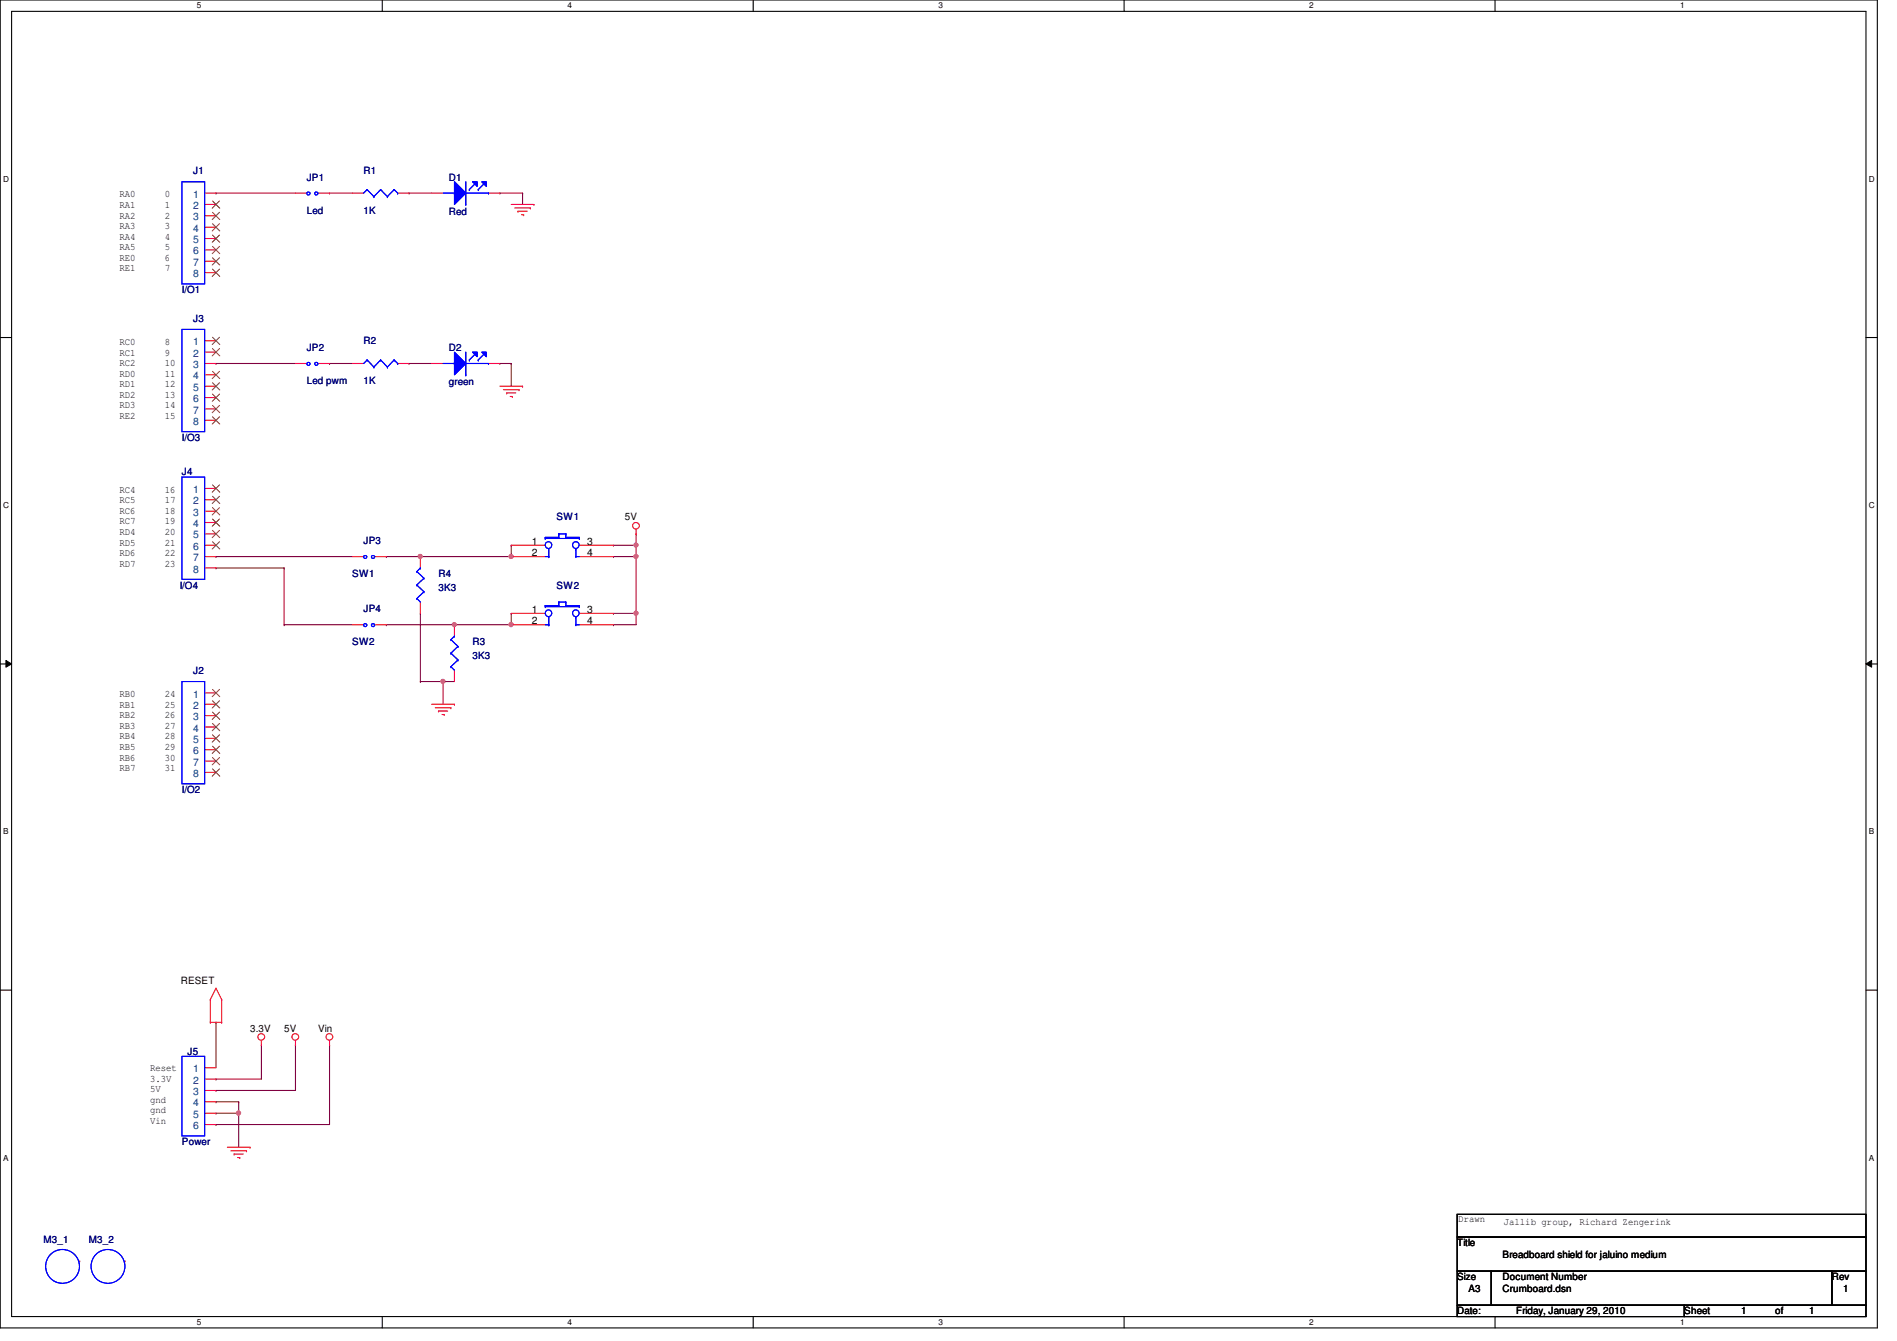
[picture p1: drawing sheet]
<svg xmlns="http://www.w3.org/2000/svg" width="297mm" height="210mm" viewBox="0 0 297 210" stroke-linecap="round" stroke-linejoin="round" font-family="sans-serif">
<path d="M0 0h294v207.9h-294zM1.8 1.8h290.4v204.3h-290.4z" fill="none" stroke="#000" stroke-width=".17"/>
<g fill="#fff">
<path d="M30.8 .2h.7v1.4h-.7z"/>
<path d="M30.8 206.2h.7v1.4h-.7z"/>
</g>
<path d="M59.9 0v1.8M59.9 206.1v1.8" fill="none" stroke="#000" stroke-width=".17"/>
<g fill="#fff">
<path d="M88.9 .2h.6v1.4h-.6z"/>
<path d="M88.9 206.2h.6v1.4h-.6z"/>
</g>
<path d="M117.9 0v1.8M117.9 206.1v1.8" fill="none" stroke="#000" stroke-width=".17"/>
<g fill="#fff">
<path d="M146.9 .2h.7v1.4h-.7z"/>
<path d="M146.9 206.2h.7v1.4h-.7z"/>
</g>
<path d="M176 0v1.8M176 206.1v1.8" fill="none" stroke="#000" stroke-width=".17"/>
<g fill="#fff">
<path d="M205 .2h.7v1.4h-.7z"/>
<path d="M205 206.2h.7v1.4h-.7z"/>
</g>
<path d="M234.1 0v1.8M234.1 206.1v1.8" fill="none" stroke="#000" stroke-width=".17"/>
<g fill="#fff">
<path d="M263.1 .2h.7v1.4h-.7z"/>
<path d="M263.1 206.2h.7v1.4h-.7z"/>
<path d="M.5 27.3h.9v1.4h-.9z"/>
<path d="M292.6 27.3h.9v1.4h-.9z"/>
<path d="M.5 78.4h.9v1.4h-.9z"/>
<path d="M292.6 78.4h.9v1.4h-.9z"/>
</g>
<path d="M0 52.8h1.8M292.2 52.8h1.8" fill="none" stroke="#000" stroke-width=".17"/>
<g fill="#fff">
<path d="M.5 129.5h.8v1.4h-.8z"/>
<path d="M292.6 129.5h.9v1.4h-.9z"/>
</g>
<path d="M0 103.9h1.8M292.2 103.9h1.8" fill="none" stroke="#000" stroke-width=".17"/>
<path d="M.9 103.4l.9 .5-.9 .5zM292.2 103.9l.9-.5v1z" fill="#000"/>
<path d="M.9 103.4l.9 .5-.9 .5zM292.2 103.9l.9-.5v1z" fill="none" stroke="#000" stroke-width=".16"/>
<g fill="#fff">
<path d="M.5 180.5h.8v1.4h-.8z"/>
<path d="M292.6 180.5h.9v1.4h-.9z"/>
</g>
<path d="M0 155h1.8M292.2 155h1.8" fill="none" stroke="#000" stroke-width=".17"/>
<path d="M33.8 172.5h.1M33.8 172.5h3.6M37.4 174.2h.1M37.4 174.2v5.4" fill="none" stroke="#800040" stroke-width=".17"/>
<circle cx="37.4" cy="174.2" r=".32" fill="#f0f"/>
<circle cx="37.4" cy="174.2" r=".32" fill="none" stroke="#f0f" stroke-width=".17"/>
<g fill="none" stroke="#800040" stroke-width=".17">
<path d="M33.8 30.2h.1M33.8 30.2h12.5M51.6 30.2h.1M51.6 30.2h3.6M64 30.2h.1M64 30.2h3.6M78.3 30.2h.1M78.3 30.2h3.5M81.8 30.2h.1M81.8 30.2v1.8M33.8 56.9h.1M33.8 56.9h12.5"/>
<path d="M51.6 56.9h.1M51.6 56.9h3.6M64 56.9h.1M64 56.9h3.6M78.3 56.9h.1M78.3 56.9h1.7M80 56.9h.1M80 56.9v3.6M96.1 96h.1M96.1 96h3.5M99.6 96h.1M99.6 96v1.8"/>
<path d="M33.8 174.2h.1M33.8 170.7h.1M33.8 168.9h.1M33.8 176h.1M33.8 160h.1M33.8 160v7.1M37.4 172.5h.1M37.4 172.5v1.7h-3.6M40.9 163.6h.1M40.9 163.6v5.3h-7.1M46.3 163.6h.1M46.3 163.6v7.1h-12.5"/>
<path d="M51.6 163.6h.1M51.6 163.6v12.4h-17.8"/>
</g>
<circle cx="99.6" cy="96" r=".32" fill="#f0f"/>
<circle cx="99.6" cy="96" r=".32" fill="none" stroke="#f0f" stroke-width=".17"/>
<path d="M96.1 97.8h.1M96.1 87.1h.1M96.1 85.3h.1M96.1 97.8h3.5M96.1 87.1h3.5M96.1 85.3h3.5M99.6 87.1h.1M99.6 85.3h.1M99.6 85.3v10.7" fill="none" stroke="#800040" stroke-width=".17"/>
<circle cx="99.6" cy="87.1" r=".32" fill="#f0f"/>
<circle cx="99.6" cy="87.1" r=".32" fill="none" stroke="#f0f" stroke-width=".17"/>
<circle cx="99.6" cy="85.3" r=".32" fill="#f0f"/>
<circle cx="99.6" cy="85.3" r=".32" fill="none" stroke="#f0f" stroke-width=".17"/>
<path d="M71.2 97.8h.1M80 96h.1M80 96v1.8h-8.8" fill="none" stroke="#800040" stroke-width=".17"/>
<circle cx="80" cy="97.8" r=".32" fill="#f0f"/>
<circle cx="80" cy="97.8" r=".32" fill="none" stroke="#f0f" stroke-width=".17"/>
<circle cx="71.1" cy="97.8" r=".32" fill="#f0f"/>
<circle cx="71.1" cy="97.8" r=".32" fill="none" stroke="#f0f" stroke-width=".17"/>
<path d="M65.8 87.1h.1M80 85.3h.1M80 85.3v1.8h-14.2" fill="none" stroke="#800040" stroke-width=".17"/>
<circle cx="80" cy="87.1" r=".32" fill="#f0f"/>
<circle cx="80" cy="87.1" r=".32" fill="none" stroke="#f0f" stroke-width=".17"/>
<circle cx="65.8" cy="87.1" r=".32" fill="#f0f"/>
<circle cx="65.8" cy="87.1" r=".32" fill="none" stroke="#f0f" stroke-width=".17"/>
<g fill="none" stroke="#800040" stroke-width=".17">
<path d="M33.8 87.1h.1M33.8 88.9h.1M33.8 87.1h21.4M33.8 88.9h10.7M44.5 97.8h.1M44.5 88.9h.1M44.5 97.8h10.7M44.5 88.9v8.9M60.5 97.8h.1M60.5 87.1h.1M60.5 87.1h5.3M60.5 97.8h10.7"/>
<path d="M65.8 96h.1M65.8 96v10.7M65.8 106.7h.1M65.8 106.7h3.6M69.4 106.7h.1M69.4 106.7v3.5"/>
</g>
<circle cx="69.4" cy="106.7" r=".32" fill="#f0f"/>
<circle cx="69.4" cy="106.7" r=".32" fill="none" stroke="#f0f" stroke-width=".17"/>
<path d="M99.6 83.6h.1M99.6 83.6v1.7M69.4 106.7h.1M69.4 106.7h1.8" fill="none" stroke="#800040" stroke-width=".17"/>
<g fill="none" stroke="#f00" stroke-width=".17">
<path d="M32 32h1.8M32 30.2h1.8M32 33.8h1.8M32 35.6h1.8M32 37.3h1.8M32 39.1h1.8M55.2 30.2h1.7M62.3 30.2h1.7M67.6 30.2h1.8M76.5 30.2h1.8M80 32h3.6M80.6 32.6h2.5"/>
<path d="M81.1 33.1h.1M81.1 33.1h1.4M81.7 33.6h.3M82 33.6h.1M83.1 32.6h.1M83.6 32h.1M32 40.9h1.8M32 42.7h1.8M46.3 56.9h1.7M49.8 56.9h1.8M55.2 56.9h1.7M62.3 56.9h1.7"/>
<path d="M32 76.5h1.8M32 78.2h1.8M78.3 60.5h3.5M78.8 61h2.5M79.3 61.5h.1M79.3 61.5h1.5M79.9 62.1h.3M80.2 62.1h.1M81.3 61h.1M81.8 60.5h.1M32 80h1.8M32 81.8h1.8"/>
<path d="M32 83.6h1.8M32 85.3h1.8M32 87.1h1.8M32 88.9h1.8M55.2 87.1h1.7M55.2 97.8h1.7M58.7 87.1h1.8M58.7 97.8h1.8M65.8 87.1v1.8M65.8 94.2v1.8M71.2 97.8v1.8M99.6 83.6h.1"/>
<path d="M99.6 82.8v.8M32 110.2h1.8M32 108.5h1.8M32 112h1.8M32 113.8h1.8M32 115.6h1.8M32 117.3h1.8M32 119.1h1.8M67.6 110.2h3.6M68.2 110.8h2.4M68.7 111.3h.1M68.7 111.3h1.4"/>
<path d="M69.2 111.8h.3M69.5 111.8h.1M70.6 110.8h.1M71.2 110.2h.1M71.2 104.9v1.8M32 120.9h1.8M32.9 156.5h.1M32.9 156.5v3.5M33.8 154.7h.1M33.8 154.7l-.9 1.8M33.8 154.7l.9 1.8M34.7 156.5h.1"/>
<path d="M34.7 156.5v3.5M32 167.1h1.8M32 168.9h1.8M32 170.7h1.8M32 172.5h1.8M32 174.2h1.8M32 176h1.8M32.9 160h.1M32.9 160h1.8M34.7 160h.1M35.6 179.6h3.6M39.2 179.6h.1"/>
<path d="M40.9 163.6h.1M40.9 162.9v.7M46.3 163.6h.1M46.3 162.9v.7M51.6 163.6h.1M51.6 162.9v.7M19.6 197.4h.1M36.1 180.1h2.5M36.7 180.6h.1M36.7 180.6h1.4M37.2 181.2h.3M37.5 181.2h.1"/>
<path d="M38.6 180.1h.1"/>
<circle cx="99.6" cy="82.3" r=".52"/>
<circle cx="40.9" cy="162.3" r=".52"/>
<circle cx="46.3" cy="162.3" r=".52"/>
<circle cx="51.6" cy="162.3" r=".52"/>
</g>
<path d="M228.2 190.1h64v3.5h-64zM228.2 193.6h64v5.4h-64zM228.2 199h5.3v5.3h-5.3zM233.5 199h53.3v5.3h-53.3zM286.8 199h5.4v5.3h-5.4zM228.2 204.3h35.5v1.8h-35.5zM263.7 204.3h28.5v1.8h-28.5z" fill="none" stroke="#000" stroke-width=".17"/>
<g fill="none" stroke="#804000" stroke-width=".16">
<path d="M33.3 31.5l1.1 1.1M33.3 33.2l1.1 1.2M33.3 35l1.1 1.2M33.3 36.8l1.1 1.1M33.3 38.6l1.1 1.1M34.4 31.5l-1.2 1.1M34.4 33.2l-1.2 1.2M34.4 35l-1.2 1.2M34.4 36.8l-1.2 1.1M34.4 38.6l-1.2 1.1M33.3 40.3l1.1 1.2M33.3 42.1l1.1 1.2"/>
<path d="M34.4 40.3l-1.2 1.2M34.4 42.1l-1.2 1.2M33.3 75.9l1.1 1.1M33.3 77.7l1.1 1.1M33.3 79.5l1.1 1.1M34.4 75.9l-1.2 1.1M34.4 77.7l-1.2 1.1M34.4 79.5l-1.2 1.1M33.3 81.2l1.1 1.2M33.3 83l1.1 1.2M33.3 84.8l1.1 1.1M34.4 81.2l-1.2 1.2"/>
<path d="M34.4 83l-1.2 1.2M34.4 84.8l-1.2 1.1M33.3 107.9l1.1 1.2M33.3 109.7l1.1 1.1M33.3 111.5l1.1 1.1M33.3 113.2l1.1 1.2M33.3 115l1.1 1.2M33.3 116.8l1.1 1.1M33.3 118.6l1.1 1.1M34.4 107.9l-1.2 1.2M34.4 109.7l-1.2 1.1M34.4 111.5l-1.2 1.1"/>
<path d="M34.4 113.2l-1.2 1.2M34.4 115l-1.2 1.2M34.4 116.8l-1.2 1.1M34.4 118.6l-1.2 1.1M33.3 120.4l1.1 1.1M34.4 120.4l-1.2 1.1"/>
</g>
<g fill="none" stroke="#00f" stroke-width=".17">
<path d="M28.5 28.4h3.5v16h-3.5zM57.5 29.7h.1M57.5 29.7l-.6 .5M57.5 29.7l1 1.1M58.5 30.8h.1M59.6 29.7h.1M59.6 29.7l-1.1 1.1M59.6 29.7l1.1 1.1M60.7 30.8h.1M61.7 29.7h.1M61.7 29.7l-1 1.1M61.7 29.7l.6 .5"/>
<path d="M62.3 30.2h.1M57.5 56.3h.1M57.5 56.3l-.6 .6M57.5 56.3l1 1.1M58.5 57.4h.1M59.6 56.3h.1M59.6 56.3l-1.1 1.1M59.6 56.3l1.1 1.1M60.7 57.4h.1M61.7 56.3h.1M61.7 56.3l-1 1.1M61.7 56.3l.6 .6"/>
<path d="M62.3 56.9h.1M28.5 74.7h3.5v16h-3.5zM65.3 93.7h.1M65.3 91.6h.1M65.3 89.5h.1M65.3 93.7l.5 .5M65.3 91.6l1.1 1M65.3 89.5l1.1 1M65.8 88.9h.1M65.8 88.9l-.5 .6M66.4 92.6h.1M66.4 90.5h.1"/>
<path d="M66.4 92.6l-1.1 1.1M66.4 90.5l-1.1 1.1M71.2 99.6h.1M71.2 99.6l-.6 .5M28.5 106.7h3.5v16h-3.5zM70.6 104.4h.1M70.6 102.2h.1M70.6 100.1h.1M70.6 104.4l.6 .5M70.6 102.2l1.1 1.1M70.6 100.1l1.1 1.1M71.7 103.3h.1"/>
<path d="M71.7 101.2h.1M71.7 103.3l-1.1 1.1M71.7 101.2l-1.1 1M28.5 165.4h3.5v12.4h-3.5z"/>
<circle cx="48.3" cy="56.9" r=".25"/>
<circle cx="49.5" cy="56.9" r=".25"/>
<circle cx="57.2" cy="87.2" r=".25"/>
<circle cx="57.2" cy="97.8" r=".25"/>
<circle cx="58.4" cy="97.8" r=".25"/>
<circle cx="58.4" cy="87.2" r=".25"/>
<circle cx="16.9" cy="198.2" r="2.65"/>
</g>
<path d="M71.2 28.4l1.7 1.8-1.7 1.8z" fill="#00f"/>
<path d="M71.2 28.4l1.7 1.8-1.7 1.8z" fill="none" stroke="#00f" stroke-width=".17"/>
<path d="M74 28.4h.7v.8z" fill="#00f"/>
<path d="M74 28.4h.7v.8z" fill="none" stroke="#00f" stroke-width=".17"/>
<path d="M75.4 28.4h.8v.8z" fill="#00f"/>
<path d="M69.4 30.2h1.8M71.2 30.2h.1M72.9 32h.1M72.9 28.4v3.6M72.9 30.2h3.6M73.5 29.7h.1M74.4 28.8l-.9 .9M74.9 29.7h.1M75.4 28.4h.8v.8zM75.8 28.8l-.9 .9M76.5 30.2h.1" fill="none" stroke="#00f" stroke-width=".17"/>
<path d="M71.2 28.4l1.7 1.8-1.7 1.8z" fill="#00f"/>
<path d="M71.2 28.4l1.7 1.8-1.7 1.8z" fill="none" stroke="#00f" stroke-width=".17"/>
<path d="M74 28.4h.7v.8z" fill="#00f"/>
<path d="M74 28.4h.7v.8z" fill="none" stroke="#00f" stroke-width=".17"/>
<path d="M75.4 28.4h.8v.8z" fill="#00f"/>
<g fill="none" stroke="#00f" stroke-width=".17">
<path d="M69.4 30.2h1.8M71.2 30.2h.1M72.9 32h.1M72.9 28.4v3.6M72.9 30.2h3.6M73.5 29.7h.1M74.4 28.8l-.9 .9M74.9 29.7h.1M75.4 28.4h.8v.8zM75.8 28.8l-.9 .9M76.5 30.2h.1M85.4 94.8h.1"/>
<path d="M85.4 95h.1M85.4 95h5.3M85.4 94.8h2.1M85.4 94.8v.2M85.4 97.8h.5M85.9 97.8h.1M85.9 96.6v1.2M87.5 94.2h.1M87.5 94.8h.1M87.5 94.2h1.1M87.5 94.2v.6M88.6 94.8h.1"/>
<path d="M88.6 94.2h.1M88.6 94.8h2.1M88.6 94.2v.6M90.2 97.8h.1M90.2 96.6h.1M90.2 97.8h.5M90.2 96.6v1.2M90.7 95h.1M90.7 94.8h.1M90.7 94.8v.2"/>
<circle cx="85.9" cy="96" r=".52"/>
<circle cx="90.2" cy="96" r=".52"/>
</g>
<path d="M67.6 56.9h1.8M76.5 56.9h1.8M80 96h5.4M80 97.8h5.4M90.7 96h5.4M90.7 97.8h5.4" fill="none" stroke="#f00" stroke-width=".17"/>
<path d="M71.2 55.1l1.7 1.8-1.7 1.8z" fill="#00f"/>
<path d="M71.2 55.1l1.7 1.8-1.7 1.8z" fill="none" stroke="#00f" stroke-width=".17"/>
<path d="M74 55.1h.7v.7z" fill="#00f"/>
<path d="M74 55.1h.7v.7z" fill="none" stroke="#00f" stroke-width=".17"/>
<path d="M75.4 55.1h.8v.7z" fill="#00f"/>
<path d="M69.4 56.9h1.8M71.2 56.9h.1M72.9 58.7h.1M72.9 55.1v3.6M72.9 56.9h3.6M73.5 56.3h.1M74.4 55.5l-.9 .8M74.9 56.3h.1M75.4 55.1h.8v.7zM75.8 55.5l-.9 .8M76.5 56.9h.1" fill="none" stroke="#00f" stroke-width=".17"/>
<path d="M71.2 55.1l1.7 1.8-1.7 1.8z" fill="#00f"/>
<path d="M71.2 55.1l1.7 1.8-1.7 1.8z" fill="none" stroke="#00f" stroke-width=".17"/>
<path d="M74 55.1h.7v.7z" fill="#00f"/>
<path d="M74 55.1h.7v.7z" fill="none" stroke="#00f" stroke-width=".17"/>
<path d="M75.4 55.1h.8v.7z" fill="#00f"/>
<g fill="none" stroke="#00f" stroke-width=".17">
<path d="M28.5 51.6h3.5v16h-3.5zM69.4 56.9h1.8M71.2 56.9h.1M72.9 58.7h.1M72.9 55.1v3.6M72.9 56.9h3.6M73.5 56.3h.1M74.4 55.5l-.9 .8M74.9 56.3h.1M75.4 55.1h.8v.7zM75.8 55.5l-.9 .8M76.5 56.9h.1"/>
<path d="M85.4 84.1h.1M85.4 84.3h.1M85.4 84.3h5.3M85.4 84.1h2.1M85.4 84.1v.2M85.4 87.1h.5M85.9 87.1h.1M85.9 85.9v1.2M87.5 83.6h.1M87.5 84.1h.1M87.5 83.6h1.1M87.5 83.6v.5"/>
<path d="M88.6 84.1h.1M88.6 83.6h.1M88.6 84.1h2.1M88.6 83.6v.5M90.2 87.1h.1M90.2 85.9h.1M90.2 87.1h.5M90.2 85.9v1.2M90.7 84.3h.1M90.7 84.1h.1M90.7 84.1v.2"/>
<circle cx="48.3" cy="30.3" r=".25"/>
<circle cx="49.5" cy="30.3" r=".25"/>
<circle cx="85.9" cy="85.3" r=".52"/>
<circle cx="90.2" cy="85.3" r=".52"/>
<circle cx="9.8" cy="198.2" r="2.65"/>
</g>
<g fill="none" stroke="#f00" stroke-width=".17">
<path d="M46.3 30.2h1.7M49.8 30.2h1.8M32 53.3h1.8M32 55.1h1.8M32 56.9h1.8M32 58.7h1.8M32 60.5h1.8M32 62.2h1.8M32 64h1.8M32 65.8h1.8M80 85.3h5.4M80 87.1h5.4"/>
<path d="M90.7 85.3h5.4M90.7 87.1h5.4M12.5 197.4h.1"/>
</g>
<g fill="none" stroke="#804000" stroke-width=".16">
<path d="M33.3 52.8l1.1 1.1M33.3 54.6l1.1 1.1M33.3 58.1l1.1 1.2M33.3 59.9l1.1 1.1M34.4 52.8l-1.2 1.1M34.4 54.6l-1.2 1.1M34.4 58.1l-1.2 1.2M34.4 59.9l-1.2 1.1M33.3 61.7l1.1 1.1M33.3 63.5l1.1 1.1M33.3 65.2l1.1 1.2M34.4 61.7l-1.2 1.1"/>
<path d="M34.4 63.5l-1.2 1.1M34.4 65.2l-1.2 1.2"/>
</g>
<circle cx="37.4" cy="174.2" r=".32" fill="#f0f"/>
<circle cx="37.4" cy="174.2" r=".32" fill="none" stroke="#f0f" stroke-width=".17"/>
<circle cx="99.6" cy="96" r=".32" fill="#f0f"/>
<circle cx="99.6" cy="96" r=".32" fill="none" stroke="#f0f" stroke-width=".17"/>
<circle cx="99.6" cy="87.1" r=".32" fill="#f0f"/>
<circle cx="99.6" cy="87.1" r=".32" fill="none" stroke="#f0f" stroke-width=".17"/>
<circle cx="99.6" cy="85.3" r=".32" fill="#f0f"/>
<circle cx="99.6" cy="85.3" r=".32" fill="none" stroke="#f0f" stroke-width=".17"/>
<circle cx="80" cy="97.8" r=".32" fill="#f0f"/>
<circle cx="80" cy="97.8" r=".32" fill="none" stroke="#f0f" stroke-width=".17"/>
<circle cx="71.1" cy="97.8" r=".32" fill="#f0f"/>
<circle cx="71.1" cy="97.8" r=".32" fill="none" stroke="#f0f" stroke-width=".17"/>
<circle cx="80" cy="87.1" r=".32" fill="#f0f"/>
<circle cx="80" cy="87.1" r=".32" fill="none" stroke="#f0f" stroke-width=".17"/>
<circle cx="65.8" cy="87.1" r=".32" fill="#f0f"/>
<circle cx="65.8" cy="87.1" r=".32" fill="none" stroke="#f0f" stroke-width=".17"/>
<circle cx="69.4" cy="106.7" r=".32" fill="#f0f"/>
<circle cx="69.4" cy="106.7" r=".32" fill="none" stroke="#f0f" stroke-width=".17"/>
<g font-size="1.6" fill="#000080">
<text x="30.3" y="27.2">J1</text>
<text x="48" y="28.3">JP1</text>
<text x="56.9" y="27.2">R1</text>
<text x="70.3" y="28.3">D1</text>
<text x="48" y="33.4">Led</text>
<text x="56.9" y="33.4">1K</text>
<text x="70.3" y="33.6">Red</text>
<text x="28.5" y="45.9">I/O1</text>
<text x="30.3" y="50.3">J3</text>
<text x="56.9" y="53.9">R2</text>
<text x="48" y="54.9">JP2</text>
<text x="70.3" y="54.9">D2</text>
<text x="48" y="60.1">Led pwm</text>
<text x="56.9" y="60.1">1K</text>
<text x="70.3" y="60.3">green</text>
<text x="28.5" y="69">I/O3</text>
<text x="28.5" y="74.3">J4</text>
<text x="87.2" y="81.4">SW1</text>
<text x="56.9" y="85.2">JP3</text>
<text x="28.1" y="92.1">I/O4</text>
<text x="55.2" y="90.3">SW1</text>
<text x="56.9" y="95.8">JP4</text>
<text x="68.7" y="90.3">R4</text>
<text x="68.7" y="92.5">3K3</text>
<text x="87.2" y="92.1">SW2</text>
<text x="55.2" y="101">SW2</text>
<text x="74" y="101">R3</text>
<text x="30.3" y="105.5">J2</text>
<text x="74" y="103.1">3K3</text>
<text x="28.5" y="124.1">I/O2</text>
<text x="29.4" y="165.2">J5</text>
<text x="28.5" y="179.2">Power</text>
<text x="6.8" y="194.5">M3_1</text>
<text x="13.9" y="194.5">M3_2</text>
</g>
<g font-size="1.6">
<text x="18.7" y="30.9">RA0</text>
<text x="18.7" y="32.6">RA1</text>
<text x="18.7" y="34.2">RA2</text>
<text x="18.7" y="35.9">RA3</text>
<text x="25.8" y="30.9">0</text>
<text x="25.8" y="32.6">1</text>
<text x="25.8" y="34.2">2</text>
<text x="25.8" y="35.9">3</text>
<text x="18.7" y="37.5">RA4</text>
<text x="18.7" y="39.2">RA5</text>
<text x="18.7" y="40.8">RE0</text>
<text x="25.8" y="37.5">4</text>
<text x="25.8" y="39.2">5</text>
<text x="25.8" y="40.8">6</text>
<text x="18.7" y="42.5">RE1</text>
<text x="25.8" y="42.5">7</text>
<text x="18.7" y="54">RC0</text>
<text x="18.7" y="55.7">RC1</text>
<text x="18.7" y="57.3">RC2</text>
<text x="18.7" y="59">RD0</text>
<text x="25.8" y="54">8</text>
<text x="25.8" y="55.7">9</text>
<text x="25.8" y="57.3">10</text>
<text x="25.8" y="59">11</text>
<text x="18.7" y="60.6">RD1</text>
<text x="18.7" y="62.3">RD2</text>
<text x="18.7" y="63.9">RD3</text>
<text x="18.7" y="65.6">RE2</text>
<text x="25.8" y="60.6">12</text>
<text x="25.8" y="62.3">13</text>
<text x="25.8" y="63.9">14</text>
<text x="25.8" y="65.6">15</text>
<text x="18.7" y="77.1">RC4</text>
<text x="25.8" y="77.1">16</text>
<text x="18.7" y="78.8">RC5</text>
<text x="18.7" y="80.4">RC6</text>
<text x="18.7" y="82.1">RC7</text>
<text x="18.7" y="83.7">RD4</text>
<text x="25.8" y="78.8">17</text>
<text x="25.8" y="80.4">18</text>
<text x="25.8" y="82.1">19</text>
<text x="25.8" y="83.7">20</text>
<text x="97.8" y="81.4">5V</text>
<text x="18.7" y="85.4">RD5</text>
<text x="18.7" y="87">RD6</text>
<text x="18.7" y="88.7">RD7</text>
<text x="25.8" y="85.4">21</text>
<text x="25.8" y="87">22</text>
<text x="25.8" y="88.7">23</text>
<text x="83.3" y="85.3">1</text>
<text x="83.3" y="87.1">2</text>
<text x="91.9" y="85.3">3</text>
<text x="91.9" y="87.1">4</text>
<text x="83.3" y="96">1</text>
<text x="91.9" y="96">3</text>
<text x="83.3" y="97.7">2</text>
<text x="91.9" y="97.7">4</text>
<text x="18.7" y="109.1">RB0</text>
<text x="18.7" y="110.8">RB1</text>
<text x="18.7" y="112.4">RB2</text>
<text x="25.8" y="109.1">24</text>
<text x="25.8" y="110.8">25</text>
<text x="25.8" y="112.4">26</text>
<text x="18.7" y="114.1">RB3</text>
<text x="18.7" y="115.7">RB4</text>
<text x="18.7" y="117.4">RB5</text>
<text x="18.7" y="119">RB6</text>
<text x="25.8" y="114.1">27</text>
<text x="25.8" y="115.7">28</text>
<text x="25.8" y="117.4">29</text>
<text x="25.8" y="119">30</text>
<text x="18.7" y="120.7">RB7</text>
<text x="25.8" y="120.7">31</text>
<text x="28.3" y="154">RESET</text>
<text x="39.2" y="161.5">3.3V</text>
<text x="44.5" y="161.5">5V</text>
<text x="49.8" y="161.5">Vin</text>
<text x="23.5" y="167.6">Reset</text>
<text x="23.5" y="169.3">3.3V</text>
<text x="23.5" y="170.9">5V</text>
<text x="23.5" y="172.6">gnd</text>
<text x="23.5" y="174.2">gnd</text>
<text x="23.5" y="175.9">Vin</text>
<text x="228.3" y="191.3">Drawn</text>
<text x="235.5" y="191.8">Jallib group, Richard Zengerink</text>
<text x="228.2" y="195.1">Title</text>
<text x="235.3" y="196.8">Breadboard shield for jaluino medium</text>
<text x="228.2" y="200.4">Size</text>
<text x="230" y="202.2">A3</text>
<text x="235.3" y="200.4">Document Number</text>
<text x="235.3" y="202.2">Crumboard.dsn</text>
<text x="286.8" y="200.4">Rev</text>
<text x="288.6" y="202.2">1</text>
<text x="228.2" y="205.7">Date:</text>
<text x="237.4" y="205.7">Friday, January 29, 2010</text>
<text x="263.7" y="205.7">Sheet</text>
<text x="272.6" y="205.7">1</text>
<text x="278" y="205.7">of</text>
<text x="283.3" y="205.7">1</text>
</g>
<g font-size="1.6" fill="#004080">
<text x="30.3" y="30.9">1</text>
<text x="30.3" y="32.7">2</text>
<text x="30.3" y="34.5">3</text>
<text x="30.3" y="36.3">4</text>
<text x="30.3" y="38.1">5</text>
<text x="30.3" y="39.8">6</text>
<text x="30.3" y="41.6">7</text>
<text x="30.3" y="43.4">8</text>
<text x="30.3" y="54.1">1</text>
<text x="30.3" y="55.8">2</text>
<text x="30.3" y="57.6">3</text>
<text x="30.3" y="59.4">4</text>
<text x="30.3" y="61.2">5</text>
<text x="30.3" y="62.9">6</text>
<text x="30.3" y="64.7">7</text>
<text x="30.3" y="66.5">8</text>
<text x="30.3" y="77.2">1</text>
<text x="30.3" y="79">2</text>
<text x="30.3" y="80.7">3</text>
<text x="30.3" y="82.5">4</text>
<text x="30.3" y="84.3">5</text>
<text x="30.3" y="86.1">6</text>
<text x="30.3" y="87.8">7</text>
<text x="30.3" y="89.6">8</text>
<text x="30.3" y="109.2">1</text>
<text x="30.3" y="111">2</text>
<text x="30.3" y="112.7">3</text>
<text x="30.3" y="114.5">4</text>
<text x="30.3" y="116.3">5</text>
<text x="30.3" y="118.1">6</text>
<text x="30.3" y="119.8">7</text>
<text x="30.3" y="121.6">8</text>
<text x="30.3" y="167.9">1</text>
<text x="30.3" y="169.6">2</text>
<text x="30.3" y="171.4">3</text>
<text x="30.3" y="173.2">4</text>
<text x="30.3" y="175">5</text>
<text x="30.3" y="176.7">6</text>
</g>
<g font-size="1.3">
<text x="30.8" y="1.3">5</text>
<text x="88.9" y="1.3">4</text>
<text x="146.9" y="1.3">3</text>
<text x="205" y="1.3">2</text>
<text x="263.1" y="1.3">1</text>
<text x=".5" y="28.4">D</text>
<text x="292.6" y="28.4">D</text>
<text x=".5" y="79.5">C</text>
<text x="292.6" y="79.5">C</text>
<text x=".5" y="130.6">B</text>
<text x="292.6" y="130.6">B</text>
<text x=".5" y="181.7">A</text>
<text x="292.6" y="181.7">A</text>
<text x="30.8" y="207.4">5</text>
<text x="88.9" y="207.4">4</text>
<text x="146.9" y="207.4">3</text>
<text x="205" y="207.4">2</text>
<text x="263.1" y="207.4">1</text>
</g>
</svg>
